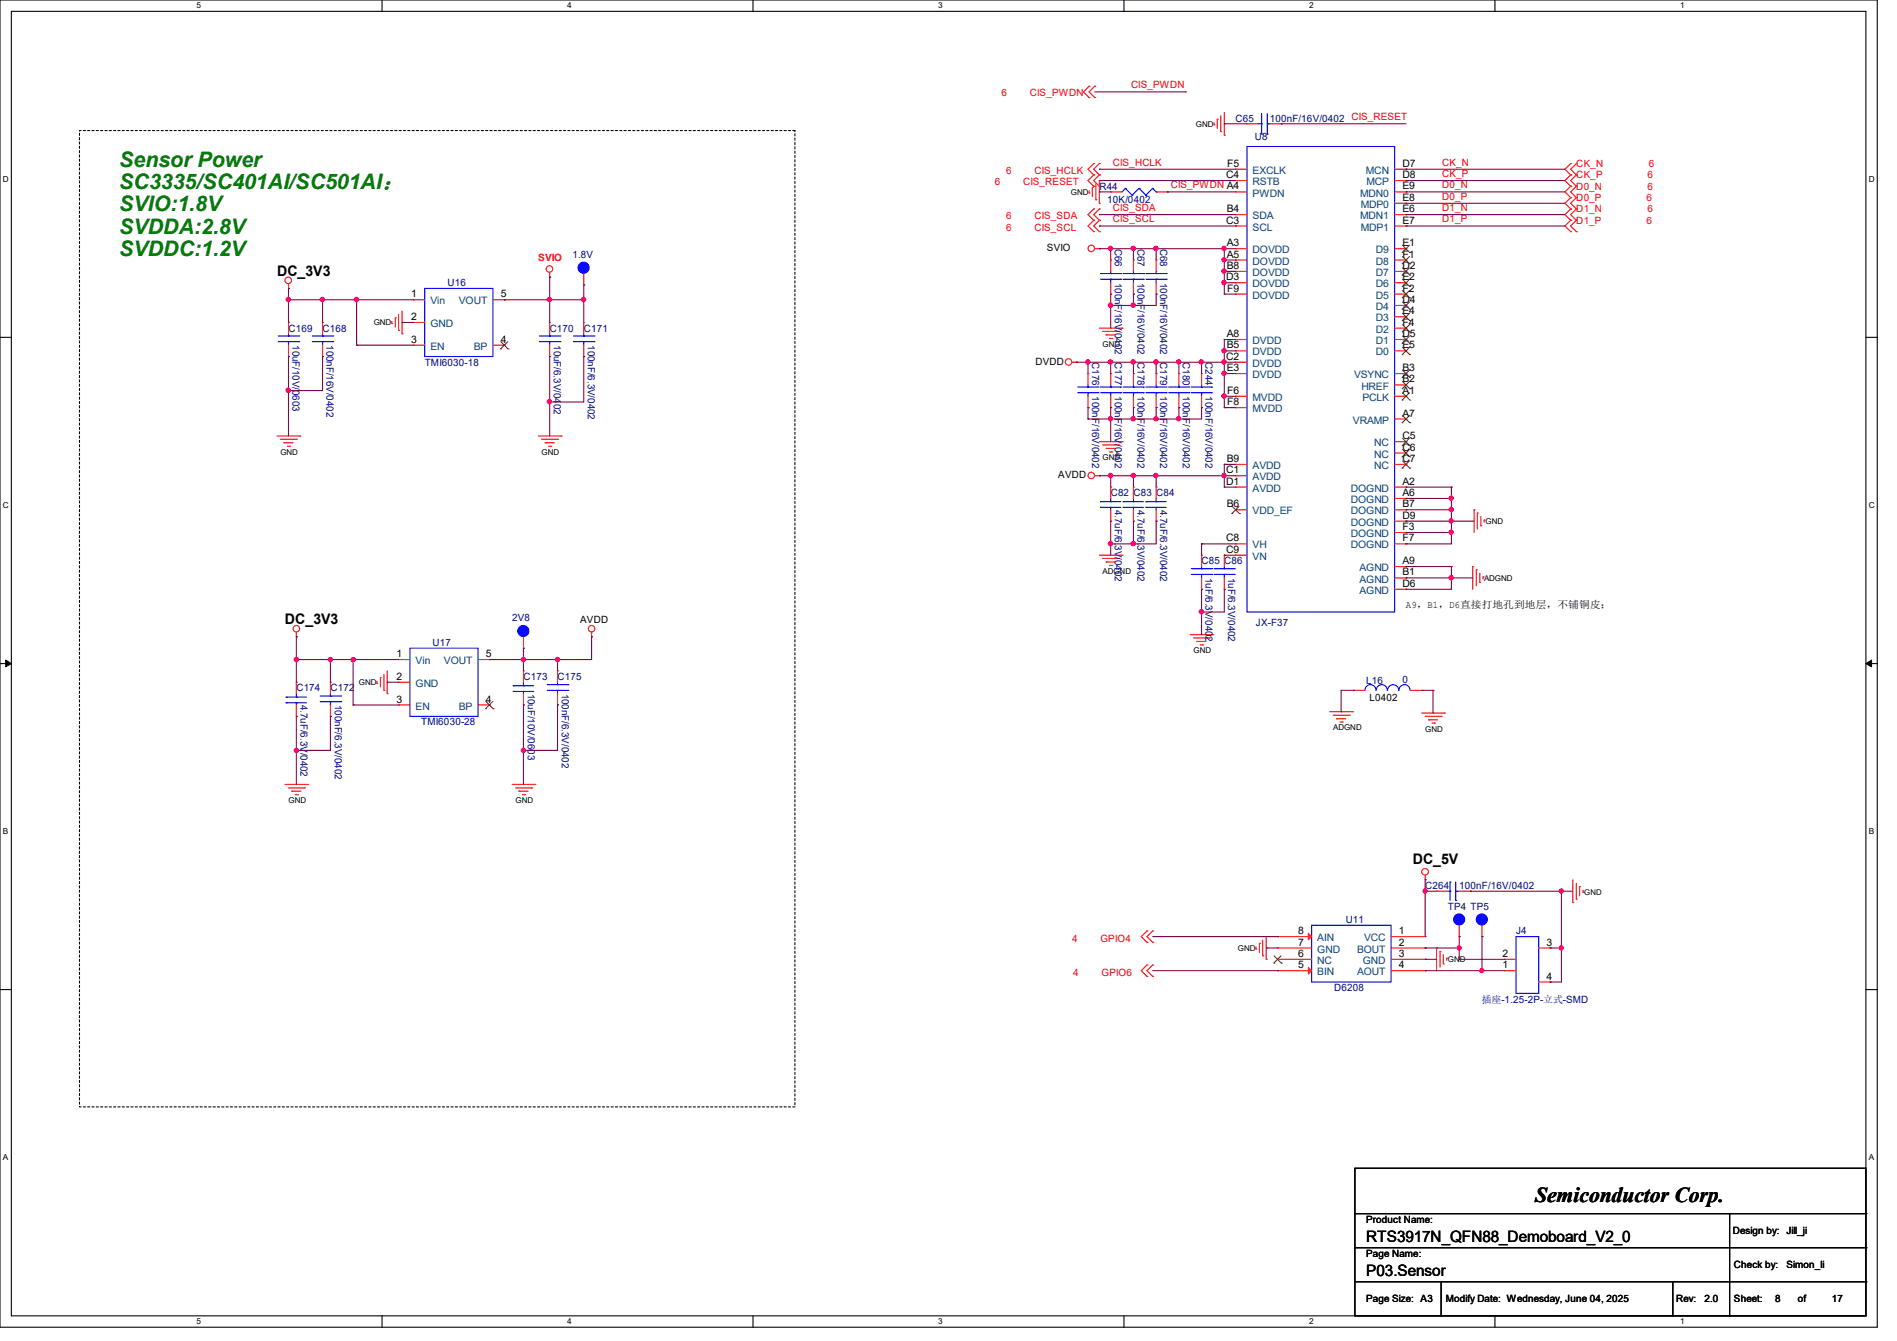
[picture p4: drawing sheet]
<svg xmlns="http://www.w3.org/2000/svg" width="297mm" height="210mm" viewBox="0 0 297 210" stroke-linecap="round" stroke-linejoin="round" font-family="sans-serif">
<path d="M0 0h293.9v207.9h-293.9zM1.8 1.8h290.3v204.3h-290.3z" fill="none" stroke="#000" stroke-width=".17"/>
<g fill="#fff">
<path d="M30.8 .2h.7v1.4h-.7z"/>
<path d="M30.8 206.2h.7v1.4h-.7z"/>
</g>
<path d="M59.8 0v1.8M59.8 206.1v1.8" fill="none" stroke="#000" stroke-width=".17"/>
<g fill="#fff">
<path d="M88.8 .2h.7v1.4h-.7z"/>
<path d="M88.8 206.2h.7v1.4h-.7z"/>
</g>
<path d="M117.9 0v1.8M117.9 206.1v1.8" fill="none" stroke="#000" stroke-width=".17"/>
<g fill="#fff">
<path d="M146.9 .2h.7v1.4h-.7z"/>
<path d="M146.9 206.2h.7v1.4h-.7z"/>
</g>
<path d="M176 0v1.8M176 206.1v1.8" fill="none" stroke="#000" stroke-width=".17"/>
<g fill="#fff">
<path d="M205 .2h.7v1.4h-.7z"/>
<path d="M205 206.2h.7v1.4h-.7z"/>
</g>
<path d="M234.1 0v1.8M234.1 206.1v1.8" fill="none" stroke="#000" stroke-width=".17"/>
<g fill="#fff">
<path d="M263.1 .2h.6v1.4h-.6z"/>
<path d="M263.1 206.2h.6v1.4h-.6z"/>
<path d="M.5 27.3h.9v1.4h-.9z"/>
<path d="M292.6 27.3h.9v1.4h-.9z"/>
<path d="M.5 78.4h.9v1.4h-.9z"/>
<path d="M292.6 78.4h.9v1.4h-.9z"/>
</g>
<path d="M0 52.8h1.8M292.1 52.8h1.8" fill="none" stroke="#000" stroke-width=".17"/>
<g fill="#fff">
<path d="M.5 129.5h.8v1.4h-.8z"/>
<path d="M292.6 129.5h.8v1.4h-.8z"/>
</g>
<path d="M0 103.9h1.8M292.1 103.9h1.8" fill="none" stroke="#000" stroke-width=".17"/>
<path d="M.9 103.4l.9 .5-.9 .5zM292.1 103.9l.9-.5v1z" fill="#000" stroke="#000" stroke-width=".16"/>
<g fill="#fff">
<path d="M.5 180.5h.8v1.4h-.8z"/>
<path d="M292.6 180.5h.8v1.4h-.8z"/>
</g>
<g fill="none" stroke="#000" stroke-width=".17">
<path d="M0 155h1.8M292.1 155h1.8M212.1 183h80v23.1h-80zM212.1 195.4h80M212.1 190.1h80M270.8 190.1v16M292.1 195.4h.1M292.1 190.1h.1M212.1 200.7h80M225.6 206.1h.1M225.6 200.7v5.4M261.9 206.1h.1"/>
<path d="M261.9 200.7v5.4M270.8 206.1h.1M292.1 200.7h.1"/>
</g>
<path d="M12.4 20.4h112.1v153h-112.1z" fill="none" stroke="#000" stroke-width=".17" stroke-dasharray=".3"/>
<g fill="none" stroke="#f00" stroke-width=".17">
<path d="M170.5 13.5h.1M170.5 15.3h.1M170.5 13.5l-.9 .9 .9 .9M171.4 13.5h.1M171.4 15.3h.1M171.4 13.5l-.9 .9 .9 .9M190.1 19.6h.1M190.1 19.2v.4M190.6 18.7h.1M190.6 18.7v1.4M191.1 18.1v2.5M191.7 17.6v3.6"/>
<path d="M195.2 19.4h.1M195.2 19.4h1.8M198.8 19.4h1.8M200.6 19.4h.1M170.5 30.2h.1M170.5 29.9v.3M171 29.3h.1M171 29.3v1.5M171.2 27.4h.1M171.2 29.2h.1M171.2 25.6h.1M171.2 32.7h.1"/>
<path d="M171.2 34.5h.1M171.2 36.3h.1M171.2 27.4l-.9 .9 .9 .9M171.2 25.6l-.9 .9 .9 .9M171.2 32.7l-.9 .9 .9 .9M171.2 34.5l-.9 .9 .9 .9M171.4 38.9h.7M171.6 31.3h.1M171.6 28.8v2.5M172.1 31.8h.1M172.1 38.9h.1M172.1 27.4h.1"/>
<path d="M172.1 29.2h.1M172.1 25.6h.1M172.1 32.7h.1M172.1 34.5h.1M172.1 36.3h.1M172.1 28.3v3.5M172.1 27.4l-.9 .9 .9 .9M172.1 25.6l-.9 .9 .9 .9M172.1 32.7l-.9 .9 .9 .9M172.1 34.5l-.9 .9 .9 .9M173.9 30.1h.1M173.9 30.1h1.8"/>
<path d="M181 30.1h1.8M182.8 30.1h.1M191.1 20.6h.1M191.7 21.2h.1M193.5 26.5h.1M193.5 28.3h.1M193.5 30.1h.1M193.5 33.6h.1M193.5 35.4h.1M193.5 38.9h.1M193.5 38.9h1.7M193.5 26.5h1.7"/>
<path d="M193.5 28.3h1.7M193.5 30.1h1.7M193.5 33.6h1.7M193.5 35.4h1.7M218.4 38.9h1.7M218.4 26.5h1.7M218.4 28.3h1.7M218.4 30.1h1.7M218.4 33.6h1.7M218.4 35.4h1.7M218.4 31.8h1.7M220.1 26.5h.1"/>
<path d="M220.1 28.3h.1M220.1 33.6h.1M220.1 35.4h.1M220.1 31.8h.1M220.1 30.1h.1M220.1 38.9h.1M245.9 32.7h.1M245.9 34.5h.1M245.9 36.3h.1M245.9 29.2h.1M245.9 30.9h.1M245.9 25.6h.1"/>
<path d="M245.9 27.4h.1M245.9 32.7l-.9 .9 .9 .9M245.9 34.5l-.9 .9 .9 .9M245.9 29.2l-.9 .9 .9 .8M245.9 30.9l-.9 .9 .9 .9M245.9 25.6l-.9 .9 .9 .9M245.9 27.4l-.9 .9 .9 .9M246.8 34.5h.1M246.8 32.7h.1M246.8 36.3h.1M246.8 30.9h.1M246.8 29.2h.1"/>
<path d="M246.8 27.4h.1M246.8 25.6h.1M246.8 32.7l-.9 .9 .9 .9M246.8 34.5l-.9 .9 .9 .9M246.8 29.2l-.9 .9 .9 .8M246.8 30.9l-.9 .9 .9 .9M246.8 25.6l-.9 .9 .9 .9M246.8 27.4l-.9 .9 .9 .9M45.2 45.2h.1M45.2 50.5h.1M45.2 55.8h.1M45.2 44.4v.8"/>
<path d="M45.2 50.5v1.8M45.2 54.1v1.7M50.5 50.5h.1M50.5 55.8h.1M50.5 50.5v1.8M50.5 54.1v1.7M61.3 50.7h.1M61.3 50.3v.4M61.9 49.8h.1M61.9 49.8v1.4M62.4 51.7h.1M62.4 49.2v2.5"/>
<path d="M62.9 52.3h.1M62.9 48.7v3.6M64.7 46.9h.1M64.7 50.5h.1M64.7 54.1h.1M64.7 46.9h1.8M64.7 50.5h1.8M64.7 54.1h1.8M77.2 46.9h1.8M77.2 54.1h1.8M79 54.1h.1M79 46.9h.1"/>
<path d="M86.1 43.4h.1M86.1 50.5h.1M86.1 55.8h.1M86.1 42.7v.7M86.1 50.5v1.8M86.1 54.1v1.7M91.4 44.6h.1M91.4 50.5h.1M91.4 55.8h.1M91.4 42.8v1.8M91.4 50.5v1.8M91.4 54.1v1.7"/>
<path d="M167.9 56.7h.7M168.6 56.7h.1M170.3 58.5h.1M170.3 58.5v1.8M172.1 51.4h3.6M172.6 51.9h2.5M173.2 52.5h.1M173.2 52.5h1.4M173.7 53h.4M173.9 40.7h.1M173.9 46.1h.1M173.9 58.5h.1"/>
<path d="M173.9 40.7v1.8M173.9 44.3v1.8M173.9 58.5v1.8M174.1 53h.1M175.1 51.9h.1M175.7 51.4h.1M177.5 40.7h.1M177.5 46.1h.1M177.5 58.5h.1M177.5 40.7v1.8M177.5 44.3v1.8M177.5 58.5v1.8"/>
<path d="M181 58.5h.1M181 40.7h.1M181 46.1h.1M181 40.7v1.8M181 44.3v1.8M181 58.5v1.8M184.6 58.5h.1M184.6 58.5v1.8M188.1 58.5h.1M188.1 58.5v1.8M193.5 40.7h.1M193.5 42.5h.1"/>
<path d="M193.5 44.3h.1M193.5 46.1h.1M193.5 53.2h.1M193.5 54.9h.1M193.5 56.7h.1M193.5 58.5h.1M193.5 56.7h1.7M193.5 40.7h1.7M193.5 42.5h1.7M193.5 44.3h1.7M193.5 46.1h1.7M193.5 53.2h1.7"/>
<path d="M193.5 54.9h1.7M193.5 58.5h1.7M218.4 51.4h1.7M218.4 40.7h1.7M218.4 42.5h1.7M218.4 44.3h1.7M218.4 46.1h1.7M218.4 53.2h1.7M218.4 54.9h1.7M218.4 58.5h1.7M218.4 49.6h1.7M218.4 47.8h1.7"/>
<path d="M220.1 54.9h.1M220.1 53.2h.1M220.1 51.4h.1M220.1 49.6h.1M220.1 47.8h.1M220.1 46.1h.1M220.1 44.3h.1M220.1 42.5h.1M220.1 40.7h.1M220.1 58.5h.1M43.4 68.3h3.5M43.9 68.8h2.5"/>
<path d="M44.4 69.3h.1M44.4 69.3h1.5M45 69.9h.3M45.3 69.9h.1M46.4 68.8h.1M46.9 68.3h.1M84.3 68.3h3.5M84.8 68.8h2.5M85.3 69.3h.1M85.3 69.3h1.5M85.9 69.9h.3M86.2 69.9h.1"/>
<path d="M87.3 68.8h.1M87.8 68.3h.1M170.3 63.8h.1M170.3 62.1v1.7M171.4 74.5h.7M172.1 74.5h.1M172.1 69.2h3.6M172.6 69.7h2.5M173.2 70.2h.1M173.2 70.2h1.4M173.7 70.8h.4M173.9 63.8h.1"/>
<path d="M173.9 76.3h.1M173.9 62.1v1.7M173.9 76.3v1.8M173.9 79.8v1.8M174.1 70.8h.1M175.1 69.7h.1M175.7 69.2h.1M177.5 63.8h.1M177.5 76.3h.1M177.5 62.1v1.7M177.5 76.3v1.8M177.5 79.8v1.8"/>
<path d="M181 63.8h.1M181 76.3h.1M181 62.1v1.7M181 76.3v1.8M181 79.8v1.8M184.6 63.8h.1M184.6 62.1v1.7M188.1 63.8h.1M188.1 62.1v1.7M193.5 62.1h.1M193.5 63.8h.1M193.5 72.7h.1"/>
<path d="M193.5 74.5h.1M193.5 76.3h.1M193.5 79.8h.1M193.5 74.5h1.7M193.5 62.1h1.7M193.5 63.8h1.7M193.5 72.7h1.7M193.5 76.3h1.7M193.5 79.8h1.7M218.4 69.2h1.7M218.4 62.1h1.7M218.4 72.7h1.7"/>
<path d="M218.4 76.3h1.7M218.4 79.8h1.7M218.4 60.3h1.7M218.4 65.6h1.7M218.4 71h1.7M218.4 78.1h1.7M220.1 60.3h.1M220.1 62.1h.1M220.1 65.6h.1M220.1 69.2h.1M220.1 71h.1M220.1 72.7h.1"/>
<path d="M220.1 76.3h.1M220.1 78.1h.1M220.1 79.8h.1M230.8 79.8h.1M230.8 79.8v3.6M46.4 99.7h.1M46.4 99v.7M82 99.7v1.8M92.6 99.7h.1M92.6 99v.7M172.1 87h3.6M172.6 87.5h2.5"/>
<path d="M173.2 88h.1M173.2 88h1.4M173.7 88.6h.4M173.9 81.6h.1M174.1 88.6h.1M175.1 87.5h.1M175.7 87h.1M177.5 81.6h.1M181 81.6h.1M186.4 99.4h3.5M186.9 99.9h2.5M188.1 87h.1"/>
<path d="M188.1 92.3h.1M188.1 87v1.7M188.1 90.5v1.8M189.4 99.9h.1M189.9 99.4h.1M191.7 87h.1M191.7 92.3h.1M191.7 87v1.7M191.7 90.5v1.8M193.5 85.2h.1M193.5 87h.1M193.5 87h1.7"/>
<path d="M193.5 85.2h1.7M218.4 85.2h1.7M218.4 81.6h1.7M218.4 83.4h1.7M218.4 88.7h1.7M218.4 90.5h1.7M218.4 92.3h1.7M220.1 81.6h.1M220.1 83.4h.1M220.1 85.2h.1M220.1 88.7h.1M220.1 90.5h.1"/>
<path d="M220.1 92.3h.1M230.6 88.7h.1M230.6 88.7v3.6M231.1 89.2h.1M231.1 89.2v2.5M231.3 80.3h.1M231.3 80.3v2.5M231.7 91.2h.1M231.7 89.8v1.4M231.9 82.3h.1M231.9 80.9v1.4M232.2 90.3h.1"/>
<path d="M232.2 90.3v.4M232.4 81.4h.1M232.4 81.4v.4M46.4 112.2h.1M46.4 106.8h.1M46.4 106.8v1.8M46.4 110.4v1.8M51.7 106.8h.1M51.7 112.2h.1M51.7 106.8v1.8M51.7 110.4v1.8M59 107h.1"/>
<path d="M59 106.7v.3M59.6 106.1h.1M59.6 106.1v1.5M60.1 108.1h.1M60.1 105.6v2.5M60.6 108.6h.1M60.6 105.1v3.5M62.4 103.3h.1M62.4 106.8h.1M62.4 110.4h.1M62.4 103.3h1.8M62.4 106.8h1.8"/>
<path d="M62.4 110.4h1.8M74.8 103.3h1.8M74.8 110.4h1.8M76.6 110.4h.1M76.6 103.3h.1M82 110.4h.1M82 105.1h.1M82 101.5h.1M82 105.1v1.7M82 108.6v1.8M87.3 105.1h.1M87.3 110.4h.1"/>
<path d="M87.3 105.1v1.7M87.3 108.6v1.8M187.4 100.5h.1M187.4 100.5h1.4M187.9 101h.4M188.3 101h.1M208.2 111.5h3.6M208.7 112h2.5M209.3 112.6h.1M209.3 112.6h1.4M209.8 113.1h.3M210.1 113.1h.1"/>
<path d="M211.2 112h.1M211.8 111.5h.1M211.9 108.1h.1M211.9 108.1h1.8M220.8 108.1h1.8M222.6 108.1h.1M222.6 111.7h3.5M223.1 112.2h2.5M223.7 112.7h.1M223.7 112.7h1.4M224.2 113.2h.4M224.6 113.2h.1"/>
<path d="M225.6 112.2h.1M226.1 111.7h.1M44.6 122.9h3.6M45.2 123.4h2.5M45.7 123.9h.1M45.7 123.9h1.4M46.2 124.5h.4M46.6 124.5h.1M47.7 123.4h.1M48.2 122.9h.1M80.2 122.9h3.5M80.7 123.4h2.5"/>
<path d="M81.2 123.9h.1M81.2 123.9h1.5M81.8 124.5h.3M82.1 124.5h.1M83.2 123.4h.1M83.7 122.9h.1M223.1 137.8h.1M223.1 137.1v.7M224.9 139.6h.1M224.9 139.6h1.8M228.5 139.6h1.8M230.3 139.6h.1"/>
<path d="M246.3 137.8v3.6M246.8 138.3v2.5M247.3 138.9h.1M247.3 138.9v1.4M247.9 139.7h.1M247.9 139.4v.3M179.6 145.8h.1M179.6 147.6h.1M179.6 151.1h.1M179.6 152.9h.1M179.6 145.8l-.9 .9 .9 .9M179.6 151.1l-.9 .9 .9 .9"/>
<path d="M180.5 145.8h.1M180.5 147.6h.1M180.5 151.1h.1M180.5 152.9h.1M180.5 145.8l-.9 .9 .9 .9M180.5 151.1l-.9 .9 .9 .9M196.6 148.6h.1M196.6 148.3v.3M197.2 147.7h.1M197.2 147.7v1.5M197.7 149.7h.1M197.7 147.2v2.5"/>
<path d="M198.2 150.2h.1M198.2 146.7v3.5M200 152h.1M200 150.2h.1M200 148.5h.1M200 146.7h.1M200 146.7h5.4M200 148.5h5.4M200 150.2h5.4M200 152h5.4M217.8 146.7h5.3M217.8 148.5h5.3"/>
<path d="M217.8 150.2h5.3M217.8 152h5.3M223.1 146.7h.1M223.1 148.5h.1M223.1 150.2h.1M223.1 152h.1M224.9 148.5h.1M224.9 148.5v3.5M225.5 149h.1M225.5 149v2.5M226 151h.1M226 149.5v1.5"/>
<path d="M226.5 150.1h.1M226.5 150.1v.3M228.5 146.7h.1M228.5 144.9v1.8M232 146.7h.1M232 144.9v1.8M235.6 152h.1M235.6 150.2h.1M235.6 150.2h1.8M235.6 152h1.8M240.9 148.5h1.8M240.9 153.8h1.8"/>
<path d="M242.7 148.5h.1M242.7 153.8h.1M246.3 141.4h.1M246.8 140.8h.1"/>
<circle cx="170.9" cy="38.9" r=".51"/>
<circle cx="45.1" cy="43.9" r=".51"/>
<circle cx="86" cy="42.1" r=".51"/>
<circle cx="167.3" cy="56.7" r=".51"/>
<circle cx="170.9" cy="74.5" r=".51"/>
<circle cx="46.4" cy="98.5" r=".51"/>
<circle cx="92.6" cy="98.5" r=".51"/>
<circle cx="223.1" cy="136.5" r=".52"/>
</g>
<g fill="none" stroke="#00f" stroke-width=".17">
<path d="M197 19.4h.5M197.5 19.4h.1M197.5 17.8v3.2M198.4 19.4h.1M198.4 19.4h.4M198.4 17.8v3.2M176.2 29.5h.1M176.2 29.5l-.5 .6M176.2 29.5l1 1.1M177.2 30.6h.1M178.4 29.5h.1M178.4 29.5l-1.2 1.1"/>
<path d="M178.4 29.5l1 1.1M179.4 30.6h.1M180.5 29.5h.1M180.5 29.5l-1.1 1.1M180.5 29.5l.5 .6M181 30.1h.1M195.2 22.9h23.2v72.9h-23.2zM197.5 21h.1M198.4 21h.1M43.6 53.5h3.2M43.6 52.6h3.2M45.2 52.6h.1"/>
<path d="M45.2 53.5h.1M45.2 52.3v.3M45.2 53.5v.6M46.8 53.5h.1M46.8 52.6h.1M48.9 53.5h3.2M48.9 52.6h3.2M50.5 52.6h.1M50.5 53.5h.1M50.5 52.3v.3M50.5 53.5v.6M52.1 53.5h.1"/>
<path d="M52.1 52.6h.1M66.5 45.2h10.7v10.6h-10.7zM84.5 53.5h3.2M84.5 52.6h3.2M86.1 52.6h.1M86.1 53.5h.1M86.1 52.3v.3M86.1 53.5v.6M87.7 53.5h.1M87.7 52.6h.1M89.8 53.5h3.2M89.8 52.6h3.2"/>
<path d="M91.4 52.6h.1M91.4 53.5h.1M91.4 52.3v.3M91.4 53.5v.6M93 53.5h.1M93 52.6h.1M172.3 43.7h3.2M172.3 42.8h3.2M173.9 42.8h.1M173.9 43.7h.1M173.9 42.5v.3M173.9 43.7v.6"/>
<path d="M175.5 43.7h.1M175.5 42.8h.1M175.9 43.7h3.1M175.9 42.8h3.1M177.5 42.8h.1M177.5 43.7h.1M177.5 42.5v.3M177.5 43.7v.6M179 43.7h.1M179 42.8h.1M179.4 43.7h3.2M179.4 42.8h3.2"/>
<path d="M181 42.8h.1M181 43.7h.1M181 42.5v.3M181 43.7v.6M182.6 43.7h.1M182.6 42.8h.1M168.7 61.5h3.2M168.7 60.6h3.2M170.3 60.6h.1M170.3 61.5h.1M170.3 60.3v.3M170.3 61.5v.6"/>
<path d="M171.9 61.5h.1M171.9 60.6h.1M172.3 78.6h.1M172.3 79.5h.1M172.3 61.5h3.2M172.3 60.6h3.2M172.3 78.6h3.2M172.3 79.5h3.2M173.9 60.6h.1M173.9 61.5h.1M173.9 79.5h.1M173.9 78.6h.1"/>
<path d="M173.9 60.3v.3M173.9 61.5v.6M173.9 78.1v.5M173.9 79.5v.3M175.5 61.5h.1M175.5 60.6h.1M175.9 78.6h.1M175.9 79.5h.1M175.9 61.5h3.1M175.9 60.6h3.1M175.9 78.6h3.1M175.9 79.5h3.1"/>
<path d="M177.5 60.6h.1M177.5 61.5h.1M177.5 79.5h.1M177.5 78.6h.1M177.5 60.3v.3M177.5 61.5v.6M177.5 78.1v.5M177.5 79.5v.3M179 61.5h.1M179 60.6h.1M179.4 78.6h.1M179.4 79.5h.1"/>
<path d="M179.4 61.5h3.2M179.4 60.6h3.2M179.4 78.6h3.2M179.4 79.5h3.2M181 60.6h.1M181 61.5h.1M181 79.5h.1M181 78.6h.1M181 60.3v.3M181 61.5v.6M181 78.1v.5M181 79.5v.3"/>
<path d="M182.6 61.5h.1M182.6 60.6h.1M183 61.5h3.1M183 60.6h3.1M184.6 60.6h.1M184.6 61.5h.1M184.6 60.3v.3M184.6 61.5v.6M186.1 61.5h.1M186.1 60.6h.1M186.5 61.5h3.2M186.5 60.6h3.2"/>
<path d="M188.1 60.6h.1M188.1 61.5h.1M188.1 60.3v.3M188.1 61.5v.6M189.7 61.5h.1M189.7 60.6h.1M186.5 90h3.2M186.5 89.1h3.2M188.1 89.1h.1M188.1 90h.1M188.1 88.7v.4M188.1 90v.5"/>
<path d="M189.7 90h.1M189.7 89.1h.1M190.1 90h3.2M190.1 89.1h3.2M191.7 89.1h.1M191.7 90h.1M191.7 88.7v.4M191.7 90v.5M193.3 90h.1M193.3 89.1h.1M44.8 109.2h.1M44.8 110.1h.1"/>
<path d="M44.8 109.2h3.2M44.8 110.1h3.2M46.4 110.1h.1M46.4 109.2h.1M46.4 108.6v.6M46.4 110.1v.3M50.1 109.9h3.2M50.1 109h3.2M51.7 109h.1M51.7 109.9h.1M51.7 108.6v.4M51.7 109.9v.5"/>
<path d="M53.3 109.9h.1M53.3 109h.1M64.2 101.5h10.6v10.7h-10.6zM80.3 107.4h.1M80.3 108.3h.1M80.3 107.4h3.3M80.3 108.3h3.3M82 108.3h.1M82 107.4h.1M82 106.8v.6M82 108.3v.3M85.7 108.1h3.2"/>
<path d="M85.7 107.2h3.2M87.3 107.2h.1M87.3 108.1h.1M87.3 106.8v.4M87.3 108.1v.5M88.9 108.1h.1M88.9 107.2h.1M213.7 108.1a.87 .87 0 0 1 .9-.9 .87 .87 0 0 1 .8 .9M215.5 108.1a.87 .87 0 0 1 .8-.9 .87 .87 0 0 1 .9 .9M217.3 108.1a.87 .87 0 0 1 .8-.9 .87 .87 0 0 1 .9 .9M219 108.1a.87 .87 0 0 1 .9-.9 .87 .87 0 0 1 .9 .9M226.7 139.6h.3"/>
<path d="M227 139.6h.1M227 138.1h.1M227 138.1v2.9M227.9 139.6h.1M227.9 139.6h.6M227.9 138.1v2.9M205.4 144.9h12.4v8.9h-12.4zM227.9 141h.1M237.4 146.7h3.5v8.9h-3.5z"/>
</g>
<g fill="#f00" stroke="#f00" stroke-width=".17">
<path d="M204.9 151.5l.5 .5-.5 .5z"/>
<path d="M204.9 146.2l.5 .5-.5 .5z"/>
</g>
<g fill="none" stroke="#804000" stroke-width=".16">
<path d="M219.5 39.5h.1M219.6 38.4l1.1 1.1M220.7 38.4l-1.2 1.1M220.7 39.5h.1M78.4 54.7h.1M78.4 53.5l1.1 1.2M79.5 53.5l-1.1 1.2M79.5 54.7h.1M219.5 55.5h.1M219.5 53.8h.1M219.5 52h.1M219.5 50.2h.1"/>
<path d="M219.5 48.4h.1M219.5 46.7h.1M219.5 44.9h.1M219.5 43.1h.1M219.5 41.3h.1M219.5 59.1h.1M219.6 54.4l1.1 1.1M219.6 52.6l1.1 1.2M219.6 50.8l1.1 1.2M219.6 49.1l1.1 1.1M219.6 47.3l1.1 1.1M219.6 45.5l1.1 1.2"/>
<path d="M219.6 43.7l1.1 1.2M219.6 42l1.1 1.1M219.6 40.2l1.1 1.1M219.6 58l1.1 1.1M219.6 59.7l1.1 1.2M220.7 52.6l-1.2 1.2M220.7 54.4l-1.2 1.1M220.7 50.8l-1.2 1.2M220.7 49.1l-1.2 1.1M220.7 47.3l-1.2 1.1M220.7 45.5l-1.2 1.2M220.7 43.7l-1.2 1.2"/>
<path d="M220.7 42l-1.2 1.1M220.7 40.2l-1.2 1.1M220.7 58l-1.2 1.1M220.7 59.7l-1.2 1.2M220.7 55.5h.1M220.7 53.8h.1M220.7 52h.1M220.7 50.2h.1M220.7 48.4h.1M220.7 46.7h.1M220.7 44.9h.1M220.7 43.1h.1"/>
<path d="M220.7 41.3h.1M220.7 59.1h.1M192.9 79.3l1.2 1.1M194 79.3l-1.1 1.1M219.5 60.9h.1M219.5 62.7h.1M219.5 66.2h.1M219.5 69.8h.1M219.5 71.5h.1M219.5 73.3h.1M219.6 61.5l1.1 1.2M219.6 65.1l1.1 1.1"/>
<path d="M219.6 68.6l1.1 1.2M219.6 70.4l1.1 1.1M219.6 72.2l1.1 1.1M220.7 61.5l-1.2 1.2M220.7 65.1l-1.2 1.1M220.7 68.6l-1.2 1.2M220.7 70.4l-1.2 1.1M220.7 72.2l-1.2 1.1M220.7 60.9h.1M220.7 62.7h.1M220.7 66.2h.1M220.7 69.8h.1"/>
<path d="M220.7 71.5h.1M220.7 73.3h.1M192.9 80.4h.1M194.1 80.4h.1M76 111h.1M76.1 109.9l1.1 1.1M77.2 109.9l-1.2 1.1M77.2 111h.1M199.4 150.8h.1M199.5 149.7l1.1 1.1M200.6 149.7l-1.2 1.1M200.6 150.8h.1"/>
</g>
<g fill="#00f" stroke="#00f" stroke-width=".17">
<circle cx="228.5" cy="144" r=".87"/>
<circle cx="232" cy="144" r=".87"/>
<circle cx="91.4" cy="41.9" r=".87"/>
<circle cx="81.9" cy="98.8" r=".87"/>
</g>
<g fill="none" stroke="#800040" stroke-width=".17">
<path d="M171.4 14.4h14.2M185.6 14.4h.1M191.7 19.4h.1M191.7 19.4h3.5M200.6 19.4h.1M200.6 19.4h19.5M172.1 28.3h.1M172.1 26.5h.1M172.1 30.1h.1M172.1 33.6h.1M172.1 35.4h.1M172.1 38.9h.1"/>
<path d="M172.1 28.3h21.4M172.1 26.5h21.4M172.1 30.1h1.8M172.1 35.4h21.4M172.1 33.6h21.4M172.1 38.9h21.4M173.9 38.9h.1M173.9 38.9v1.8M177.5 38.9h.1M177.5 38.9v1.8M181 38.9h.1M181 38.9v1.8"/>
<path d="M182.8 30.1h.1M182.8 30.1h10.7M191.7 38.9h.1M191.7 38.9v7.2M220.1 28.3h.1M220.1 31.8h.1M220.1 26.5h.1M220.1 30.1h.1M220.1 35.4h.1M220.1 33.6h.1M220.1 28.3h24.9M220.1 31.8h24.9"/>
<path d="M220.1 26.5h24.9M220.1 30.1h24.9M220.1 35.4h24.9M220.1 33.6h24.9M45.2 45.2h.1M45.2 46.9h.1M45.2 55.8h.1M45.2 46.9h19.5M45.2 45.2v5.3M45.2 55.8v12.5M50.5 46.9h.1M50.5 55.8h.1"/>
<path d="M50.5 55.8v5.4h-5.3M50.5 46.9v3.6M55.8 54.1h.1M55.8 46.9h.1M55.8 54.1h8.9M55.8 46.9v7.2M62.9 50.5h.1M62.9 50.5h1.8M79 46.9h.1M79 46.9h12.4M86.1 46.9h.1M86.1 43.4h.1"/>
<path d="M86.1 55.8h.1M86.1 43.4v7.1M86.1 55.8v12.5M91.4 46.9h.1M91.4 55.8h.1M91.4 44.6h.1M91.4 44.6v5.9M91.4 55.8v7.1h-5.3M168.6 56.7h.1M168.6 56.7h24.9M170.3 56.7h.1M170.3 56.7v1.8"/>
<path d="M173.9 47.8h.1M173.9 46.1h.1M173.9 56.7h.1M173.9 46.1v5.3M173.9 56.7v1.8M177.5 46.1h.1M177.5 47.8h.1M177.5 56.7h.1M177.5 46.1v1.7M177.5 56.7v1.8M181 46.1h.1M181 56.7h.1"/>
<path d="M181 46.1v1.7h-7.1M181 56.7v1.8M184.6 56.7h.1M184.6 56.7v1.8M188.1 56.7h.1M188.1 56.7v1.8M191.7 40.7h.1M191.7 42.5h.1M191.7 44.3h.1M191.7 46.1h.1M191.7 53.2h.1M191.7 58.5h.1"/>
<path d="M191.7 56.7h.1M191.7 54.9h.1M191.7 40.7h1.8M191.7 42.5h1.8M191.7 53.2v10.6M191.7 44.3h1.8M191.7 46.1h1.8M191.7 53.2h1.8M191.7 58.5h1.8M191.7 54.9h1.8M45.2 61.2h.1M86.1 62.9h.1"/>
<path d="M170.3 63.8h.1M170.3 65.6h.1M170.3 63.8v1.8M172.1 74.5h.1M172.1 74.5h21.4M173.9 63.8h.1M173.9 65.6h.1M173.9 74.5h.1M173.9 63.8v5.4M173.9 74.5v1.8M177.5 74.5h.1M177.5 65.6h.1"/>
<path d="M177.5 63.8h.1M177.5 63.8v1.8M177.5 74.5v1.8M181 65.6h.1M181 63.8h.1M181 74.5h.1M181 63.8v1.8M181 74.5v1.8M184.6 63.8h.1M184.6 65.6h.1M184.6 63.8v1.8M188.1 63.8h.1"/>
<path d="M188.1 63.8v1.8h-17.8M191.7 62.1h.1M191.7 63.8h.1M191.7 72.7h.1M191.7 76.3h.1M191.7 74.5h.1M191.7 72.7v3.6M191.7 62.1h1.8M191.7 63.8h1.8M191.7 72.7h1.8M191.7 76.3h1.8M220.1 76.3h.1"/>
<path d="M220.1 78.1h.1M220.1 79.8h.1M220.1 76.3h7.1M220.1 78.1h7.1M220.1 79.8h7.1M227.2 79.8h.1M227.2 76.3h.1M227.2 78.1h.1M227.2 76.3v8.9h-7.1M46.4 99.7h.1M46.4 99.7v7.1M92.6 99.7h.1"/>
<path d="M92.6 99.7v3.6h-16M173.9 85.2h.1M173.9 81.6h.1M173.9 81.6v5.4M177.5 81.6h.1M177.5 85.2h.1M177.5 81.6v3.6M181 81.6h.1M181 81.6v3.6h-7.1M188.1 92.3h.1M188.1 85.2h.1M188.1 95.8h.1"/>
<path d="M188.1 85.2v1.8M188.1 92.3v7.1M188.1 85.2h5.4M191.7 87h.1M191.7 92.3h.1M191.7 92.3v3.5h-3.6M191.7 87h1.8M220.1 90.5h.1M220.1 81.6h.1M220.1 83.4h.1M220.1 85.2h.1M220.1 88.7h.1"/>
<path d="M220.1 92.3h.1M220.1 90.5h10.5M220.1 81.6h10.7M220.1 83.4h7.1M220.1 88.7h7.1M227.2 88.7h.1M227.2 81.6h.1M227.2 83.4h.1M227.2 90.5h.1M227.2 88.7v3.6h-7.1M46.4 112.2h.1M46.4 117.5h.1"/>
<path d="M46.4 103.3h.1M46.4 103.3h16M46.4 112.2v10.7M51.7 103.3h.1M51.7 112.2h.1M51.7 112.2v5.3h-5.3M51.7 103.3v3.5M55.3 103.3h.1M55.3 110.4h.1M55.3 103.3v7.1M55.3 110.4h7.1M60.6 106.8h.1"/>
<path d="M60.6 106.8h1.8M76.6 103.3h.1M82 101.5h.1M82 103.3h.1M82 117.5h.1M82 110.4h.1M82 101.5v3.6M82 110.4v12.5M87.3 110.4h.1M87.3 103.3h.1M87.3 110.4v7.1h-5.3M87.3 103.3v1.8"/>
<path d="M210 111.5h.1M211.9 108.1h.1M211.9 108.1h-1.9v3.4M222.6 108.1h1.8M224.4 108.1h.1M224.4 111.7h.1M224.4 108.1v3.6M223.1 139.6h.1M223.1 137.8h.1M223.1 139.6h1.8M223.1 137.8v8.9M230.3 139.6h.1"/>
<path d="M230.3 139.6h16M244.5 139.6h.1M244.5 139.6v14.2h-1.8M180.5 152h19.5M180.5 146.7h19.5M198.2 148.5h.1M198.2 148.5h1.8M200 152h.1M200 146.7h.1M223.1 148.5h.1M223.1 150.2h.1M223.1 152h.1"/>
<path d="M223.1 148.5h5.4M223.1 152h12.5M223.1 150.2h1.8M228.5 146.7h.1M228.5 150.2h.1M228.5 148.5h.1M228.5 150.2h7.1M228.5 146.7v3.5M232 146.7h.1M232 152h.1M232 146.7v5.3M242.7 148.5h.1"/>
<path d="M242.7 153.8h.1M242.7 148.5h1.8M244.5 148.5h.1"/>
</g>
<g fill="#f0f" stroke="#f0f" stroke-width=".17">
<circle cx="45.1" cy="61.1" r=".34"/>
<circle cx="86" cy="62.9" r=".34"/>
<circle cx="50.5" cy="46.9" r=".34"/>
<circle cx="45.1" cy="46.9" r=".34"/>
<circle cx="86" cy="46.9" r=".34"/>
<circle cx="55.3" cy="103.3" r=".34"/>
<circle cx="82" cy="103.3" r=".34"/>
<circle cx="87.3" cy="103.3" r=".34"/>
<circle cx="51.7" cy="103.3" r=".34"/>
<circle cx="46.4" cy="117.5" r=".34"/>
<circle cx="46.4" cy="103.3" r=".34"/>
<circle cx="82" cy="117.5" r=".34"/>
<circle cx="91.4" cy="46.9" r=".34"/>
<circle cx="55.8" cy="46.9" r=".34"/>
<circle cx="191.6" cy="42.5" r=".34"/>
<circle cx="191.6" cy="44.2" r=".34"/>
<circle cx="173.9" cy="38.9" r=".34"/>
<circle cx="177.4" cy="47.8" r=".34"/>
<circle cx="177.4" cy="38.9" r=".34"/>
<circle cx="191.6" cy="40.7" r=".34"/>
<circle cx="191.6" cy="38.9" r=".34"/>
<circle cx="181" cy="38.9" r=".34"/>
<circle cx="188.1" cy="95.8" r=".34"/>
<circle cx="227.2" cy="90.5" r=".34"/>
<circle cx="177.4" cy="74.5" r=".34"/>
<circle cx="227.2" cy="81.6" r=".34"/>
<circle cx="181" cy="56.7" r=".34"/>
<circle cx="170.3" cy="56.7" r=".34"/>
<circle cx="181" cy="65.6" r=".34"/>
<circle cx="173.9" cy="47.8" r=".34"/>
<circle cx="191.6" cy="54.9" r=".34"/>
<circle cx="191.6" cy="62" r=".34"/>
<circle cx="191.6" cy="58.5" r=".34"/>
<circle cx="177.4" cy="56.7" r=".34"/>
<circle cx="173.9" cy="65.6" r=".34"/>
<circle cx="184.5" cy="65.6" r=".34"/>
<circle cx="177.4" cy="65.6" r=".34"/>
<circle cx="173.9" cy="56.7" r=".34"/>
<circle cx="188.1" cy="56.7" r=".34"/>
<circle cx="184.5" cy="56.7" r=".34"/>
<circle cx="191.6" cy="56.7" r=".34"/>
<circle cx="173.9" cy="74.5" r=".34"/>
<circle cx="191.6" cy="74.5" r=".34"/>
<circle cx="181" cy="74.5" r=".34"/>
<circle cx="177.4" cy="85.1" r=".34"/>
<circle cx="173.9" cy="85.1" r=".34"/>
<circle cx="227.2" cy="78" r=".34"/>
<circle cx="227.2" cy="79.8" r=".34"/>
<circle cx="227.2" cy="83.4" r=".34"/>
<circle cx="244.4" cy="148.4" r=".33"/>
<circle cx="244.4" cy="139.6" r=".33"/>
<circle cx="228.4" cy="148.4" r=".33"/>
<circle cx="223.1" cy="139.6" r=".33"/>
<circle cx="232" cy="152" r=".33"/>
</g>
<g font-size="3.3" fill="#008000">
<text x="18.7" y="26.2">Sensor Power</text>
<text x="18.7" y="29.6">SC3335/SC401AI/SC501AI：</text>
<text x="18.7" y="33.1">SVIO:1.8V</text>
<text x="18.7" y="36.6">SVDDA:2.8V</text>
<text x="18.7" y="40">SVDDC:1.2V</text>
</g>
<text font-size="3.3" x="240.4" y="188.3">Semiconductor Corp.</text>
<g font-size="2.5">
<text x="213.9" y="194.4">RTS3917N_QFN88_Demoboard_V2_0</text>
<text x="213.9" y="199.8">P03.Sensor</text>
</g>
<g font-size="2.3">
<text x="43.4" y="43.2">DC_3V3</text>
<text x="44.6" y="97.8">DC_3V3</text>
<text x="221.2" y="135.3">DC_5V</text>
</g>
<g font-size="1.6" fill="#f00">
<text x="156.8" y="15.1">6</text>
<text x="161.2" y="15.1">CIS_PWDN</text>
<text x="177.1" y="13.8">CIS_PWDN</text>
<text x="155.7" y="29">6</text>
<text x="157.5" y="27.2">6</text>
<text x="160.2" y="29">CIS_RESET</text>
<text x="162" y="27.2">CIS_HCLK</text>
<text x="174.2" y="25.9">CIS_HCLK</text>
<text x="183.3" y="29.5">CIS_PWDN A4</text>
<text x="225.8" y="27.7">CK_P</text>
<text x="225.8" y="25.9">CK_N</text>
<text x="225.8" y="29.5">D0_N</text>
<text x="246.8" y="29.7">D0_N</text>
<text x="246.8" y="26.2">CK_N</text>
<text x="246.8" y="27.9">CK_P</text>
<text x="258" y="29.7">6</text>
<text x="258" y="27.9">6</text>
<text x="258.1" y="26.2">6</text>
<text x="157.5" y="34.3">6</text>
<text x="162" y="34.3">CIS_SDA</text>
<text x="174.2" y="33.1">CIS_SDA</text>
<text x="174.2" y="34.8">CIS_SCL</text>
<text x="225.8" y="31.3">D0_P</text>
<text x="225.8" y="34.8">D1_P</text>
<text x="225.8" y="33.1">D1_N</text>
<text x="246.8" y="33.3">D1_N</text>
<text x="246.8" y="35.1">D1_P</text>
<text x="246.8" y="31.5">D0_P</text>
<text x="257.8" y="35.1">6</text>
<text x="257.8" y="31.5">6</text>
<text x="258" y="33.3">6</text>
<text x="84.3" y="40.9">SVIO</text>
<text x="157.5" y="36.1">6</text>
<text x="162" y="36.1">CIS_SCL</text>
<text x="167.9" y="147.6">4</text>
<text x="172.3" y="147.6">GPIO4</text>
<text x="168" y="152.9">4</text>
<text x="172.5" y="152.9">GPIO6</text>
</g>
<g font-size="1.6" fill="#000080">
<text x="193.5" y="19">C65</text>
<text x="196.5" y="21.9">U8</text>
<text x="198.8" y="19">100nF/16V/0402 CIS_RESET</text>
<text x="172.1" y="29.7">R44</text>
<text x="173.4" y="31.8">10K/0402</text>
<text x="89.6" y="40.4">1.8V</text>
<text x="174.5" y="38.9" transform="rotate(90 174.5 38.9)">C66</text>
<text x="178.1" y="38.9" transform="rotate(90 178.1 38.9)">C67</text>
<text x="181.6" y="38.9" transform="rotate(90 181.6 38.9)">C68</text>
<text x="70.1" y="44.8">U16</text>
<text x="174.5" y="44.3" transform="rotate(90 174.5 44.3)">100nF/16V/0402</text>
<text x="178.1" y="44.3" transform="rotate(90 178.1 44.3)">100nF/16V/0402</text>
<text x="181.6" y="44.3" transform="rotate(90 181.6 44.3)">100nF/16V/0402</text>
<text x="45.2" y="51.9">C169</text>
<text x="50.5" y="51.9">C168</text>
<text x="86.1" y="51.9">C170</text>
<text x="91.4" y="51.9">C171</text>
<text x="45.8" y="54.1" transform="rotate(90 45.8 54.1)">10uF/10V/0603</text>
<text x="51.1" y="54.1" transform="rotate(90 51.1 54.1)">100nF/16V/0402</text>
<text x="66.5" y="57.3">TMI6030-18</text>
<text x="86.7" y="54.1" transform="rotate(90 86.7 54.1)">10uF/6.3V/0402</text>
<text x="92" y="54.1" transform="rotate(90 92 54.1)">100nF/6.3V/0402</text>
<text x="171" y="56.7" transform="rotate(90 171 56.7)">C176</text>
<text x="174.5" y="56.7" transform="rotate(90 174.5 56.7)">C177</text>
<text x="178.1" y="56.7" transform="rotate(90 178.1 56.7)">C178</text>
<text x="181.6" y="56.7" transform="rotate(90 181.6 56.7)">C179</text>
<text x="185.2" y="56.7" transform="rotate(90 185.2 56.7)">C180</text>
<text x="188.8" y="56.7" transform="rotate(90 188.8 56.7)">C244</text>
<text x="171" y="62.1" transform="rotate(90 171 62.1)">100nF/16V/0402</text>
<text x="174.5" y="62.1" transform="rotate(90 174.5 62.1)">100nF/16V/0402</text>
<text x="178.1" y="62.1" transform="rotate(90 178.1 62.1)">100nF/16V/0402</text>
<text x="181.6" y="62.1" transform="rotate(90 181.6 62.1)">100nF/16V/0402</text>
<text x="185.2" y="62.1" transform="rotate(90 185.2 62.1)">100nF/16V/0402</text>
<text x="188.8" y="62.1" transform="rotate(90 188.8 62.1)">100nF/16V/0402</text>
<text x="173.9" y="77.7">C82 C83 C84</text>
<text x="174.5" y="79.8" transform="rotate(90 174.5 79.8)">4.7uF/6.3V/0402</text>
<text x="178.1" y="79.8" transform="rotate(90 178.1 79.8)">4.7uF/6.3V/0402</text>
<text x="181.6" y="79.8" transform="rotate(90 181.6 79.8)">4.7uF/6.3V/0402</text>
<text x="188.1" y="88.4">C85 C86</text>
<text x="188.8" y="90.5" transform="rotate(90 188.8 90.5)">1uF/6.3V/0402</text>
<text x="192.3" y="90.5" transform="rotate(90 192.3 90.5)">1uF/6.3V/0402</text>
<text x="67.7" y="101.2">U17</text>
<text x="80.2" y="97.3">2V8</text>
<text x="196.6" y="98">JX-F37</text>
<text x="82" y="106.5">C173</text>
<text x="87.3" y="106.5">C175</text>
<text x="213.9" y="107.1">L16</text>
<text x="219.6" y="106.9">0</text>
<text x="46.4" y="108.3">C174</text>
<text x="47.1" y="110.4" transform="rotate(90 47.1 110.4)">4.7uF/6.3V/0402</text>
<text x="51.7" y="108.3">C172</text>
<text x="52.4" y="110.4" transform="rotate(90 52.4 110.4)">100nF/6.3V/0402</text>
<text x="66" y="113.6">TMI6030-28</text>
<text x="82.6" y="108.6" transform="rotate(90 82.6 108.6)">10uF/10V/0603</text>
<text x="88" y="108.6" transform="rotate(90 88 108.6)">100nF/6.3V/0402</text>
<text x="223.1" y="139.2">C264</text>
<text x="226.7" y="142.4">TP4 TP5</text>
<text x="228.5" y="139.2">100nF/16V/0402</text>
<text x="210.7" y="144.6">U11</text>
<text x="237.4" y="146.3">J4</text>
<text x="208.9" y="155.2">D6208</text>
<text x="232" y="157">插座-1.25-2P-立式-SMD</text>
</g>
<g font-size="1.6">
<text x="192" y="27.9">C4</text>
<text x="192.1" y="26.1">F5</text>
<text x="219.6" y="26.1">D7</text>
<text x="219.6" y="27.9">D8</text>
<text x="219.6" y="29.7">E9</text>
<text x="192" y="35">C3</text>
<text x="192.1" y="33.2">B4</text>
<text x="219.6" y="33.2">E6</text>
<text x="219.6" y="35">E7</text>
<text x="219.6" y="31.5">E8</text>
<text x="163.9" y="39.3">SVIO</text>
<text x="192.1" y="38.6">A3</text>
<text x="192.1" y="40.3">A5</text>
<text x="219.6" y="40.3">F1</text>
<text x="219.6" y="38.6">E1</text>
<text x="64.4" y="46.6">1</text>
<text x="78.4" y="46.6">5</text>
<text x="192" y="43.9">D3</text>
<text x="192.1" y="42.1">B8</text>
<text x="192.1" y="45.7">F9</text>
<text x="219.6" y="47.5">D4</text>
<text x="219.6" y="45.7">F2</text>
<text x="219.6" y="43.9">E2</text>
<text x="219.6" y="42.1">D2</text>
<text x="64.4" y="50.1">2</text>
<text x="64.4" y="53.7">3</text>
<text x="78.4" y="53.7">4</text>
<text x="192.1" y="52.8">A8</text>
<text x="219.6" y="52.8">D5</text>
<text x="219.6" y="51">F4</text>
<text x="219.6" y="49.2">E4</text>
<text x="162.1" y="57.1">DVDD</text>
<text x="192" y="56.3">C2</text>
<text x="192.1" y="54.6">B5</text>
<text x="192.1" y="58.1">E3</text>
<text x="219.6" y="54.6">E5</text>
<text x="219.6" y="58.1">B3</text>
<text x="219.6" y="59.9">B2</text>
<text x="192.1" y="61.7">F6</text>
<text x="192.1" y="63.5">F8</text>
<text x="219.6" y="61.7">A1</text>
<text x="219.6" y="65.2">A7</text>
<text x="219.6" y="68.8">C5</text>
<text x="219.6" y="70.6">C6</text>
<text x="165.7" y="74.9">AVDD</text>
<text x="192" y="74.1">C1</text>
<text x="192" y="75.9">D1</text>
<text x="192.1" y="72.3">B9</text>
<text x="219.6" y="72.3">C7</text>
<text x="219.6" y="75.9">A2</text>
<text x="219.6" y="77.7">A6</text>
<text x="192.1" y="79.5">B6</text>
<text x="219.6" y="79.5">B7</text>
<text x="219.6" y="81.2">D9</text>
<text x="219.6" y="83">F3</text>
<text x="192" y="84.8">C8</text>
<text x="192" y="86.6">C9</text>
<text x="219.6" y="84.8">F7</text>
<text x="219.6" y="88.4">A9</text>
<text x="219.6" y="90.1">B1</text>
<text x="219.6" y="91.9">D6</text>
<text x="220.1" y="95.3">A9，B1，D6直接打地孔到地层，不铺铜皮；</text>
<text x="90.8" y="97.6">AVDD</text>
<text x="62.1" y="102.9">1</text>
<text x="62.1" y="106.5">2</text>
<text x="76.1" y="102.9">5</text>
<text x="62.1" y="110">3</text>
<text x="76.1" y="110">4</text>
<text x="214.4" y="109.7">L0402</text>
<text x="203.2" y="149.9">6</text>
<text x="203.2" y="148.1">7</text>
<text x="203.2" y="146.3">8</text>
<text x="219" y="146.3">1</text>
<text x="219" y="148.1">2</text>
<text x="219" y="149.9">3</text>
<text x="235.2" y="149.9">2</text>
<text x="242.1" y="148.1">3</text>
<text x="203.2" y="151.6">5</text>
<text x="219" y="151.6">4</text>
<text x="235.2" y="151.6">1</text>
<text x="242.1" y="153.4">4</text>
<text x="213.9" y="191.5">Product Name:</text>
<text x="213.9" y="196.8">Page Name:</text>
<text x="271.3" y="193.3">Design by:</text>
<text x="279.7" y="193.3">Jill_ji</text>
<text x="213.9" y="204">Page Size: A3</text>
<text x="226.4" y="204">Modify Date: Wednesday, June 04, 2025</text>
<text x="262.4" y="204">Rev:</text>
<text x="266.9" y="204">2.0</text>
<text x="271.5" y="204">Sheet:</text>
<text x="271.5" y="198.6">Check by:</text>
<text x="277.9" y="204">8</text>
<text x="279.7" y="198.6">Simon_li</text>
<text x="281.5" y="204">of</text>
<text x="286.8" y="204">17</text>
</g>
<g font-size="1.6" fill="#004080">
<text x="196.1" y="27.2">EXCLK</text>
<text x="196.1" y="29">RSTB</text>
<text x="213.9" y="27.2">MCN</text>
<text x="213.9" y="29">MCP</text>
<text x="196.1" y="30.8">PWDN</text>
<text x="196.1" y="34.3">SDA</text>
<text x="213" y="34.3">MDN1</text>
<text x="213" y="30.8">MDN0</text>
<text x="213.1" y="32.6">MDP0</text>
<text x="196.1" y="36.1">SCL</text>
<text x="196.1" y="39.7">DOVDD</text>
<text x="196.1" y="41.4">DOVDD</text>
<text x="213.1" y="36.1">MDP1</text>
<text x="215.4" y="41.4">D8</text>
<text x="215.4" y="39.7">D9</text>
<text x="67.4" y="47.7">Vin</text>
<text x="71.8" y="47.7">VOUT</text>
<text x="196.1" y="43.2">DOVDD</text>
<text x="196.1" y="45">DOVDD</text>
<text x="196.1" y="46.8">DOVDD</text>
<text x="215.4" y="46.8">D5</text>
<text x="215.4" y="45">D6</text>
<text x="215.4" y="43.2">D7</text>
<text x="67.4" y="51.2">GND</text>
<text x="196.1" y="53.9">DVDD</text>
<text x="215.4" y="53.9">D1</text>
<text x="215.4" y="52.1">D2</text>
<text x="215.4" y="50.3">D3</text>
<text x="215.4" y="48.6">D4</text>
<text x="67.4" y="54.8">EN</text>
<text x="74.2" y="54.8">BP</text>
<text x="196.1" y="55.7">DVDD</text>
<text x="196.1" y="57.4">DVDD</text>
<text x="196.1" y="59.2">DVDD</text>
<text x="212" y="59.2">VSYNC</text>
<text x="215.4" y="55.7">D0</text>
<text x="196.1" y="62.8">MVDD</text>
<text x="196.1" y="64.6">MVDD</text>
<text x="213.1" y="61">HREF</text>
<text x="213.3" y="62.8">PCLK</text>
<text x="211.8" y="66.3">VRAMP</text>
<text x="215.2" y="69.9">NC</text>
<text x="215.2" y="71.7">NC</text>
<text x="196.1" y="73.4">AVDD</text>
<text x="196.1" y="75.2">AVDD</text>
<text x="196.1" y="77">AVDD</text>
<text x="211.5" y="77">DOGND</text>
<text x="215.2" y="73.4">NC</text>
<text x="196.1" y="80.6">VDD_EF</text>
<text x="211.5" y="78.8">DOGND</text>
<text x="211.5" y="80.6">DOGND</text>
<text x="211.5" y="82.3">DOGND</text>
<text x="196.1" y="85.9">VH</text>
<text x="196.1" y="87.7">VN</text>
<text x="211.5" y="84.1">DOGND</text>
<text x="211.5" y="85.9">DOGND</text>
<text x="212.8" y="89.5">AGND</text>
<text x="212.8" y="91.2">AGND</text>
<text x="212.8" y="93">AGND</text>
<text x="65.1" y="104">Vin</text>
<text x="65.1" y="107.6">GND</text>
<text x="69.5" y="104">VOUT</text>
<text x="65.1" y="111.1">EN</text>
<text x="71.8" y="111.1">BP</text>
<text x="206.2" y="149.2">GND</text>
<text x="206.2" y="147.4">AIN</text>
<text x="212.5" y="149.2">BOUT</text>
<text x="213.6" y="147.4">VCC</text>
<text x="206.2" y="152.7">BIN</text>
<text x="206.2" y="151">NC</text>
<text x="212.5" y="152.7">AOUT</text>
<text x="213.4" y="151">GND</text>
</g>
<g font-size="1.3">
<text x="30.8" y="1.3">5</text>
<text x="88.8" y="1.3">4</text>
<text x="146.9" y="1.3">3</text>
<text x="205" y="1.3">2</text>
<text x="263.1" y="1.3">1</text>
<text x="187.2" y="19.8">GND</text>
<text x=".5" y="28.4">D</text>
<text x="292.6" y="28.4">D</text>
<text x="167.7" y="30.5">GND</text>
<text x="58.5" y="50.9">GND</text>
<text x="172.6" y="54.3">GND</text>
<text x="43.9" y="71.2">GND</text>
<text x="84.8" y="71.2">GND</text>
<text x="172.6" y="72.1">GND</text>
<text x=".5" y="79.5">C</text>
<text x="232.6" y="82">GND</text>
<text x="292.6" y="79.5">C</text>
<text x="172.6" y="89.9">ADGND</text>
<text x="232.4" y="90.9">ADGND</text>
<text x="56.2" y="107.3">GND</text>
<text x="186.9" y="102.3">GND</text>
<text x="208.7" y="114.4">ADGND</text>
<text x="223.1" y="114.6">GND</text>
<text x="45.2" y="125.8">GND</text>
<text x="80.7" y="125.8">GND</text>
<text x=".5" y="130.6">B</text>
<text x="292.6" y="130.6">B</text>
<text x="193.8" y="148.9">GND</text>
<text x="226.7" y="150.7">GND</text>
<text x=".5" y="181.7">A</text>
<text x="292.6" y="181.7">A</text>
<text x="30.8" y="207.4">5</text>
<text x="88.8" y="207.4">4</text>
<text x="146.9" y="207.4">3</text>
<text x="205" y="207.4">2</text>
<text x="263.1" y="207.4">1</text>
</g>
<text font-size="1.2" x="248" y="140.2">GND</text>
</svg>
